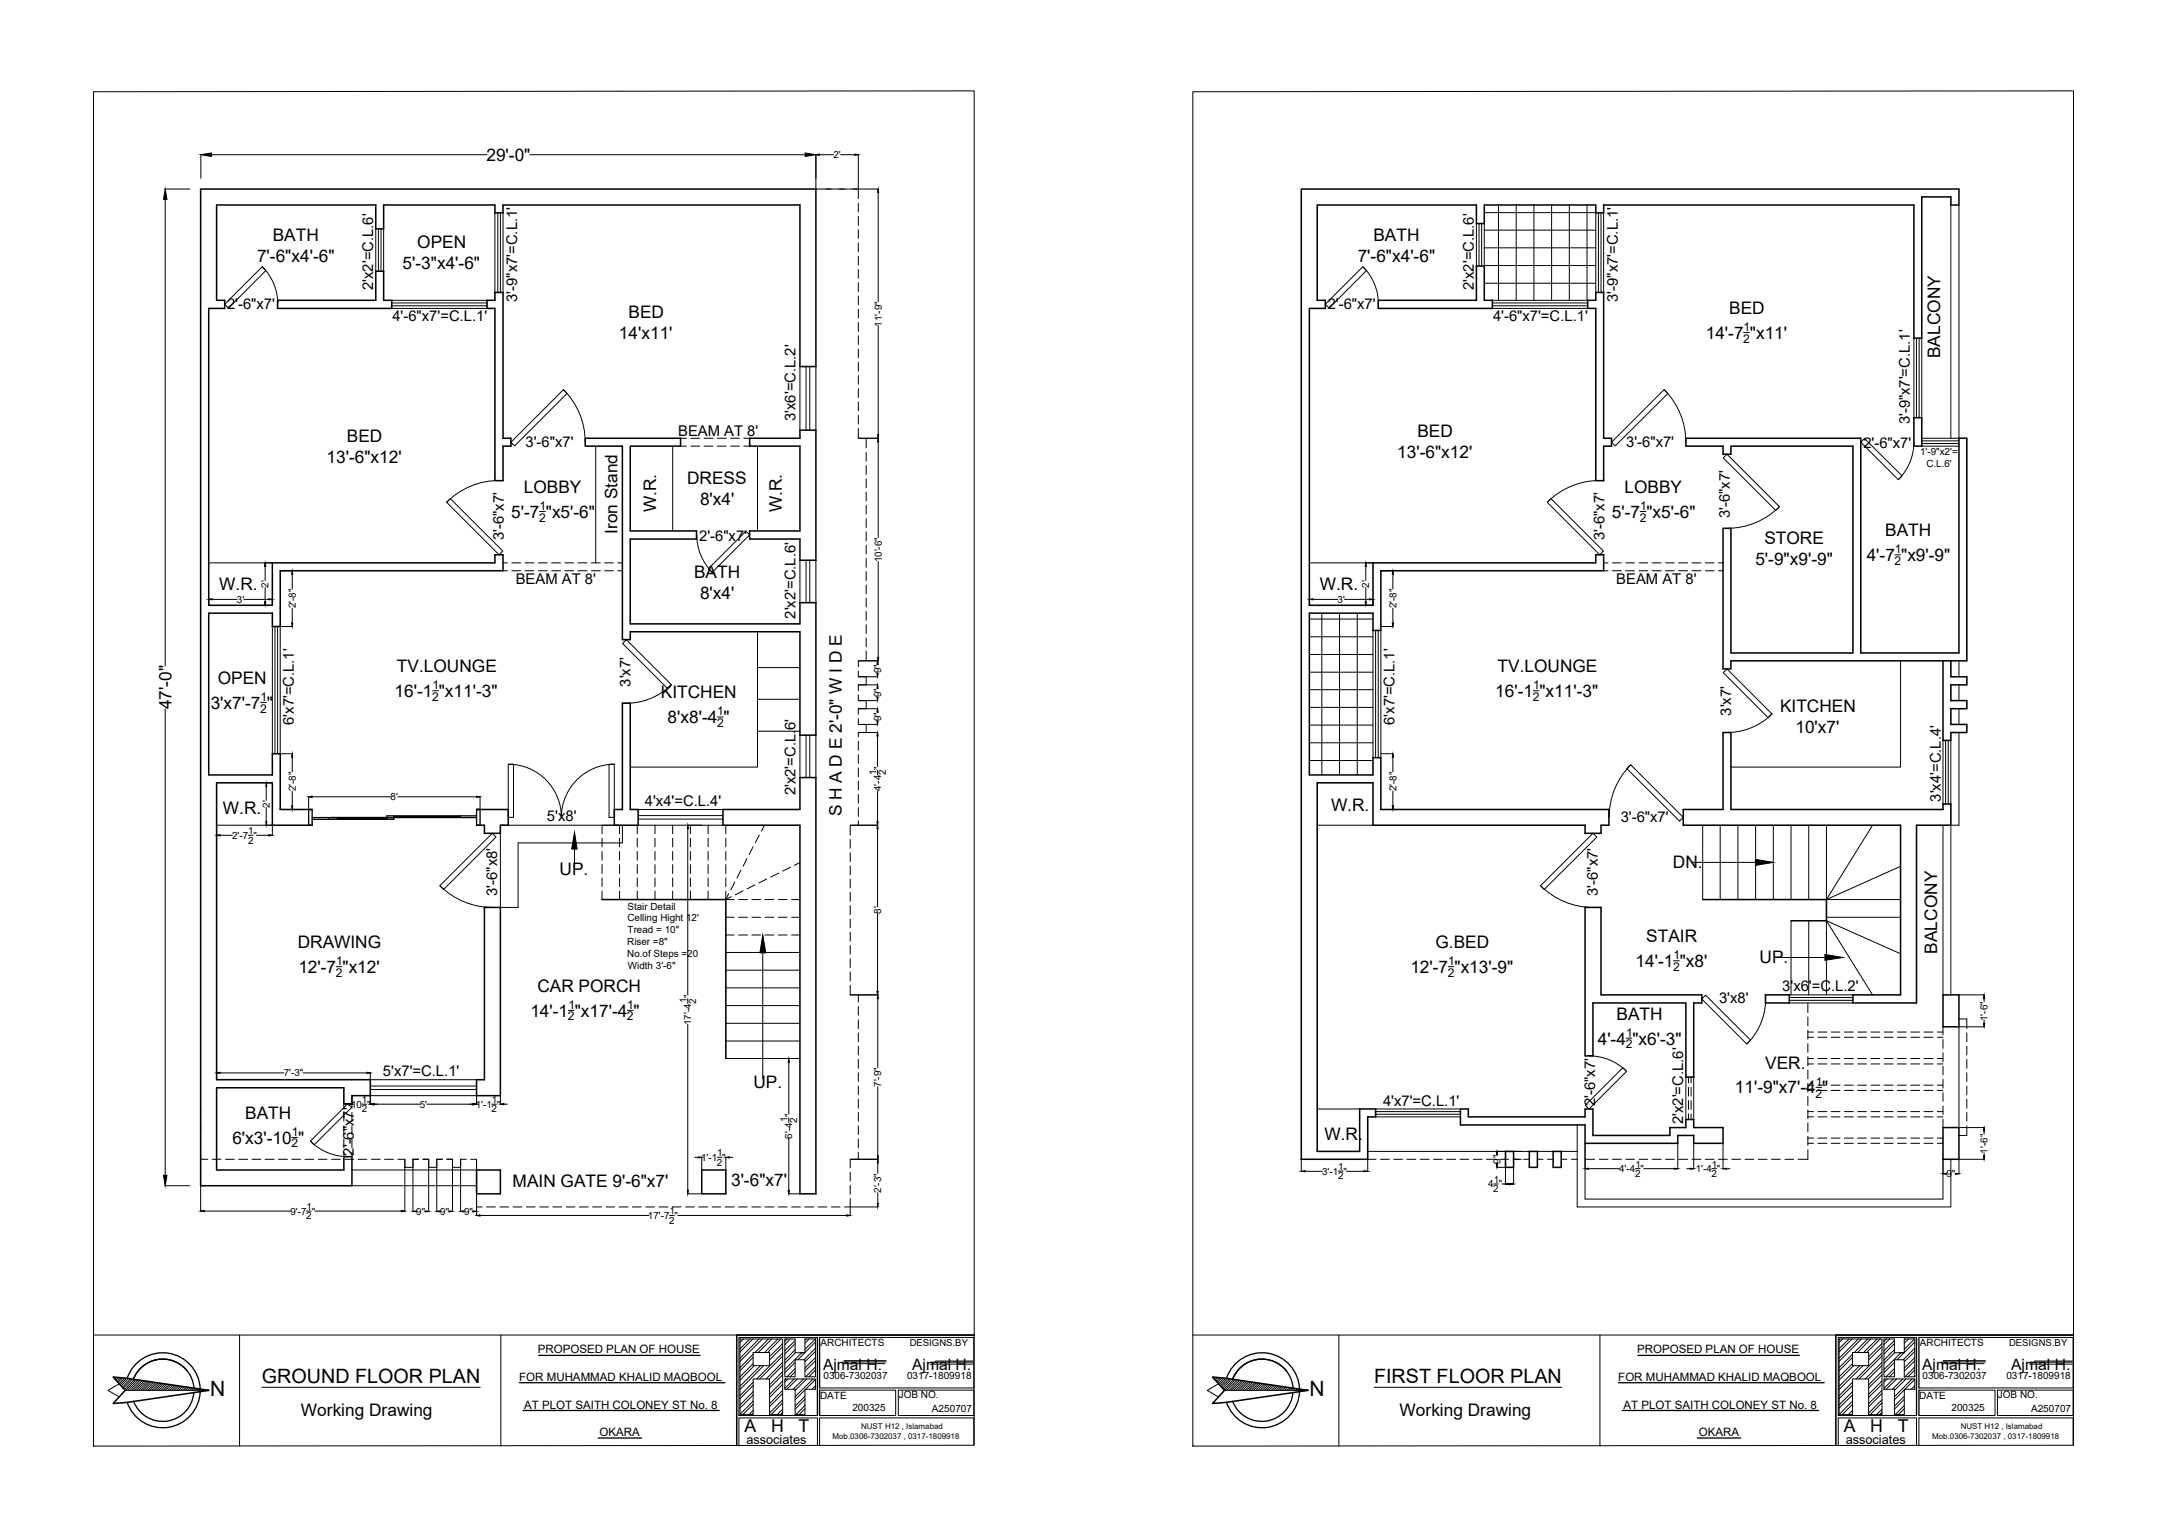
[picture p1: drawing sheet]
<svg xmlns="http://www.w3.org/2000/svg" width="420mm" height="297mm" viewBox="0 0 420 297" stroke-linecap="round" stroke-linejoin="round" font-family="sans-serif">
<!-- layer: 0 -->
<g fill="none" stroke="#000" stroke-width=".19">
<path d="M18.1 17.8l170.5-.2v262.3l-170.5 .1zM231 17.8l170.5-.2v262.3l-170.5 .1zM31.9 36.6h4.9M32 38.6v90.3M38.9 29.9v4.6M40.9 30h53.4M102.6 30h53.3M158 29.9v6.7M158 36.6h3.7M158.7 30h2.7M161.8 36.6h2.4M162.8 30h2.7"/>
<path d="M164.4 36.6h1.8v1.9M165.1 36.6h5M166.2 29.9v6.7M166.2 39.4v1.6M170 37.3v21.1M290.1 39.7v18.5M293.6 39.7v18.5M297 39.7v18.5M300.4 39.7v18.5M303.9 39.7v18.5M307.3 39.7v18.5M377.7 39.7v45.2"/>
<path d="M379.3 39.7v45.2h-7.2M50.7 51.7l.8 .7-7.3 7.3-.7-.8zM50.8 51.6a10.3 10.3 0 0 1 3 7.3M72.8 44.3v8.2M73.3 44.3v8.2M73.8 44.3v8.2M74.3 44.3v8.2M75.8 59.7h18.5M75.8 58.2h18.5M75.8 59.2h18.5M75.8 58.7h18.5M95.8 41.2v15.4"/>
<path d="M96.4 41.2v15.4M96.9 41.2v15.4M97.4 41.2v15.4M166.2 41.9v1.7M166.2 44.5v1.7M166.2 47.1v1.7M166.2 49.6v1.7M166.2 52.2v1.7M166.2 54.7v1.8M166.2 57.3v1.7M166.2 59.9v1.7M263.8 51.7l.8 .7-7.3 7.3-.7-.8z"/>
<path d="M263.9 51.6a10.3 10.3 0 0 1 3 7.3M285.9 43.3v8.2M286.4 43.3v8.2M286.9 43.3v8.2M287.4 41.2h21.6M287.4 44.6h21.6M287.4 48h21.6M287.4 51.4h21.6M287.4 54.8h21.6M287.4 43.3v8.2M289 59.7h18.4M289 58.2h18.4"/>
<path d="M289 59.2h18.4M289 58.7h18.4M309 41.2v15.4M309.5 41.2v15.4M310 41.2v15.4M310.5 41.2v15.4M109.1 75.5l.7 .7-10.2 10.1-.7-.7zM109.1 75.4a14.4 14.4 0 0 1 4.2 10.2M154.9 71v12.3M156.1 71v12.3M156.8 71v12.3M158 71v12.3"/>
<path d="M166.2 62.4v1.8M166.2 65v1.7M166.2 67.6v1.7M166.2 70.1v1.8M166.2 72.7v1.7M166.2 75.3v1.7M166.2 77.8v1.8M170 63.1v21.1M322.2 75.5l.7 .7-10.2 10.1-.7-.7zM322.2 75.4a14.4 14.4 0 0 1 4.2 10.2M370.6 65.5v15.4M371.1 65.5v15.4"/>
<path d="M371.6 65.5v15.4M372.1 65.5v15.4M87.2 96.5l10.2 10.2-.8 .7-10.1-10.1zM96.7 93a14.4 14.4 0 0 0-10.2 4.2M115.3 86.4v22.6M130.2 86.4v16.4M131.8 84.9h1.1M131.8 86.4h1.1M133.8 84.9h1.7M133.8 86.4h1.7M136.3 84.9h1.7M136.3 86.4h1.7"/>
<path d="M138.9 84.9h1.7M138.9 86.4h1.7M141.5 84.9h1.7M141.5 86.4h1.7M144 84.9h1.1M144 86.4h1.1M146.7 86.4v16.4M166.2 83v1.9h1.5v1.8M166.2 84.9h3.9M166.2 80.4v1.7M167.7 87.6v1.7M167.7 90.2v1.7"/>
<path d="M167.7 92.7v1.7M167.7 95.3v1.7M167.7 97.9v1.7M170 85.5v18.6M299.6 97.3l.7-.8 10.2 10.2-.8 .7zM309.8 93a14.4 14.4 0 0 0-10.2 4.2M333.7 88.7l.7-.7 10.1 10.1-.7 .7zM344.6 98.1a14.4 14.4 0 0 1-10.2 4.2M360.3 85.6l.7-.7 7.3 7.2-.7 .8zM370.6 85.6a10.3 10.3 0 0 1-3 7.3M372.1 86.4h7.2M372.1 85.4h7.2"/>
<path d="M372.1 85.9h7.2M40.4 109h12.3M40.4 116v1.2M41.1 116.1h4.8M47.2 116.1h4.9M51.3 117.2h1.4M51.3 109.7v2.7M51.3 113.8v2.7M52.7 116v1.2M54.3 110.5h2.3M56.6 111.2v2.9M56.6 117.8v2.8"/>
<path d="M97.4 109h.8M97.4 110.5h.8M99.1 109h1.7M99.1 110.5h1.7M101.7 109h1.7M101.7 110.5h1.7M104.3 109h1.6M104.3 110.5h1.6M106.8 109h1.7M106.8 110.5h1.7M109.4 109h1.7M109.4 110.5h1.7"/>
<path d="M111.9 109h1.8M111.9 110.5h1.8M114.5 109h1.7M114.5 110.5h1.7M117.1 109h1.7M117.1 110.5h1.7M119.6 109h.9M119.6 110.5h.9M134.9 103.6a10.3 10.3 0 0 0 3 7.2M144.4 102.9l.7 .7-7.2 7.3-.8-.8zM154.9 108.5v8.2M156.1 108.5v8.2"/>
<path d="M156.8 108.5v8.2M158 108.5v8.2M167.7 100.4v1.7M167.7 103v1.7M167.7 105.6v1.7M167.7 108.1v1.7M167.7 110.7v1.7M167.7 113.3v1.7M167.7 115.8v1.7M167.7 118.4v1.7M170 108.7v18.6M253.5 109h12.3"/>
<path d="M253.5 119.9h12.3M253.5 116v1.2M254.2 116.1h4.8M255.9 118.7v31.4M259.4 118.7v31.4M260.3 116.1h4.9M262.8 118.7v31.4M264.4 117.2h1.4M264.4 109.7v2.7M264.4 113.8v2.7M265.8 116v1.2M267.4 110.5h2.3"/>
<path d="M269.7 111.2v2.9M269.7 117.8v2.8M310.5 109h.8M310.5 110.5h.8M312.2 109h1.7M312.2 110.5h1.7M314.8 109h1.7M314.8 110.5h1.7M317.4 109h1.7M317.4 110.5h1.7M319.9 109h1.7M319.9 110.5h1.7"/>
<path d="M322.5 109h1.7M322.5 110.5h1.7M325 109h1.8M325 110.5h1.8M327.6 109h1.7M327.6 110.5h1.7M330.2 109h1.7M330.2 110.5h1.7M332.7 109h.9M332.7 110.5h.9M32 137.3v90.3M52.7 121.3v24.7"/>
<path d="M53.2 121.3v24.7M53.7 121.3v24.7M54.3 121.3v24.7M54.3 121.3h2.3M121.3 123.9l8.7 8.7-.8 .7-8.6-8.7zM130 132.6a12.3 12.3 0 0 1-9.6 3.5M146.7 122.3v26.2h-24.7M146.7 135.4h8.2M146.7 129.3h8.2M166.2 129.9v1.1h1.5v1.6h-1.5v1.1M166.2 134.6v1.1h1.5v1.5h-1.5v1.1M166.2 139.2v1.1h1.5v1.5h-1.5v.9"/>
<path d="M166.2 128h3.9M166.2 131h3.8M166.2 132.6h3.8M166.2 135.7h3.8M166.2 137.2h3.8M167.7 126.1v1.9h-1.5v1.1M167.7 121v1.7M167.7 123.5v1.8M169.9 128.7h.1M169.9 130.3v.1M169.9 133.3h.1M169.9 134.9v.1"/>
<path d="M169.9 137.9v.1M169.9 139.6h.1M253.5 123.3h12.3M253.5 126.7h12.3M253.5 130.2h12.3M253.5 133.5h12.3M253.5 137h12.3M265.8 122.1v24.6M266.3 122.1v24.6M266.9 122.1v24.6M267.4 122.1v24.6M267.4 121.3h2.3"/>
<path d="M333.7 130.2l.7-.7 8.7 8.7-.8 .8zM343.1 138.2a12.3 12.3 0 0 1-9.6 3.6M368 128v20.5h-32.9M379.3 128v3M379.3 132.6v3.1M379.3 137.2v3.1M41.9 159.8h10.8M41.9 159.8v2M51.5 151.6h1.2M51.5 152.3v2.7M51.5 156.4v2.7M52.7 159.8v2"/>
<path d="M54.3 146h2.3M54.9 156.7h-.6h3.6M56.6 146.6v2.9M56.6 153.2v2.8M58.7 156.7h1.7M92.3 159.8h.1M92.9 156.7h1.1M94.8 156.7h1.7M97.4 156.7h1M98.4 148h1v10.3h-1zM98.4 148a10.3 10.3 0 0 1 10.3 10.2 10.3 10.3 0 0 1 10.3-10.2M116.6 159.8v1.6"/>
<path d="M117.9 148h1v10.3h-1zM120.5 159.8v3.4h-20.2v12.5h-3.4v-15.9h23.1v1.6M123.4 159.8v1.6M123.6 159.8h16.4M123.6 156.7h16.4M123.6 158.6h16.4M123.6 157.9h16.4M126.8 159.8v1.6M130.2 159.8v1.6M133.7 159.8v1.6M137.1 159.8v1.6M140.5 159.8v1.6"/>
<path d="M146.7 141.6h8.2M148 159.8l-.6 1.1M154.9 142.4v8.2M156.1 142.4v8.2M156.8 142.4v8.2M158 142.4v8.2M164.7 159.8h5.3M166.2 158.9v.9h-1.6v1.9M166.2 143.5v1.8M166.2 146.1v1.7M166.2 148.7v1.7M166.2 151.2v1.8"/>
<path d="M166.2 153.8v1.7M166.2 156.4v1.7M166.2 140.3h3.8M166.2 141.8h3.8M169.9 142.5v5.9M169.9 149.2v.9M169.9 153.2v5.9M253.5 140.4h12.3M253.5 143.8h12.3M253.5 147.3h12.3M255 159.8h10.8M267.4 156.7h2.3"/>
<path d="M267.4 146h2.3M269.7 146.6v2.9M269.7 153.2v2.8M315 148.8l.8-.7 10.1 10.2-.7 .7zM315.8 148.1a14.4 14.4 0 0 0-4.2 10.1M329.7 159.8v14.4M333.1 159.8v14.4M336.5 159.8v14.4M339.9 159.8v14.4M343.4 159.8v14.4M346.8 159.8v14.4M350.2 159.8v14.4"/>
<path d="M353.6 159.8v14.4h14.4M362.6 159.8l-9 14.4 14.4-6.4M376.2 143.4v12.3M376.2 159.8v32.8M376.7 143.4v12.3M377.2 143.4v12.3M377.7 143.4v12.3M379.3 141.8v18h-1.6v32.8M42.6 161.7h2.4M48.1 161.7h.9M49.7 161.7h2.4M85.2 171.5a14.4 14.4 0 0 0 10.1 4.2"/>
<path d="M95.3 161.4l.7 .7-10.1 10.1-.7-.7zM111.2 164.4v4M116.6 162.3v1.7M116.6 164.9v1.7M116.6 167.4v1.7M116.6 170v1.7M116.6 172.5v1.7M120 162.3v1.7M120 164.9v1.7M120 167.4v1.7M120 170v1.7M120 172.5v1.7"/>
<path d="M123.4 162.3v1.7M123.4 164.9v1.7M123.4 167.4v1.7M123.4 170v1.7M123.4 172.5v1.7M126.8 162.3v1.7M126.8 164.9v1.7M126.8 167.4v1.7M126.8 170v1.7M126.8 172.5v1.7M130.2 162.3v1.7M130.2 164.9v1.7"/>
<path d="M130.2 167.4v1.7M130.2 170v1.7M130.2 172.5v1.7M133.7 162.3v1.7M133.7 164.9v1.7M133.7 167.4v1.7M133.7 170v1.7M133.7 172.5v1.7M137.1 162.3v1.7M137.1 164.9v1.7M137.1 167.4v1.7M137.1 170v1.7"/>
<path d="M137.1 172.5v1.7M140.5 162.3v1.7M140.5 164.9v1.7M140.5 167.4v1.7M140.5 170v1.7M140.5 172.5v1.7M140.5 174.2h1.6M140.5 177.6h1.6M141.1 173l-.6 1.2M141.6 173.6l-1.1 .6M142.3 170.8l-.8 1.5M143 174.2h1.7"/>
<path d="M143 177.6h1.7M143.5 168.5l-.8 1.5M143.9 172.5l-1.5 .8M144.6 166.2l-.7 1.6M145.6 174.2h1.7M145.6 177.6h1.7M145.8 163.9l-.7 1.6M146.2 171.4l-1.6 .7M147 161.7l-.8 1.5M148.1 174.2h1.7M148.1 177.6h1.7M148.4 170.2l-1.5 .8"/>
<path d="M150.7 174.2h1.7M150.7 177.6h1.7M150.8 169.1l-1.5 .7M153.1 167.9l-1.6 .8M153.3 174.2h1.6M153.3 177.6h1.6M154.9 167l-1.1 .5M164.6 162.5v1.7M164.6 165.1v1.7M164.6 167.7v1.7M164.6 170.3v1.6M164.6 172.8v1.7"/>
<path d="M164.6 175.4v1.7M164.6 178v1.6M169.9 160.5v15.1M169.9 176.9v15.1M298.3 171.5a14.4 14.4 0 0 0 10.1 4.2M308.4 161.4l.8 .7-10.2 10.1-.7-.7zM327.6 167h13.3M346.8 178.3v14.3M350.2 178.3v14.3M353.6 177.6h14.4M353.6 178.3v14.3M140.5 181h1.6"/>
<path d="M140.5 184.4h14.4M140.5 187.9h14.4M140.5 191.3h14.4M140.5 194.7h14.4M140.5 198.1h14.4M143 181h1.7M145.6 181h1.7M147.7 183.4v25.5M148.1 181h1.7M150.7 181h1.7M153.3 181h1.6M164.6 190.8v1.8h1.6v1.4"/>
<path d="M164.6 180.5v1.7M164.6 183.1v1.7M164.6 185.7v1.7M164.6 188.2v1.7M164.7 192.6h5.3M166.2 194.9v1.7M166.2 197.5v1.7M170 193.4v13.3M330.2 192.7l8.7 8.7-.7 .7-8.7-8.7zM341.8 192.6a12.3 12.3 0 0 1-3.5 9.6M344.2 185.4h10.2M346.4 194.2h12.4"/>
<path d="M346.4 193.7h12.4M346.4 192.6h12.4M346.4 193.2h12.4M350 194.2v1.9M350 196.9v1.8M350 199.5v1.7M350 199.8h1.1M352 199.8h1.7M354.6 199.8h1.7M357.1 199.8h1.7M359.7 199.8h1.7M362.3 199.8h1.7"/>
<path d="M364.8 199.8h1.8M367.4 199.8h1.7M368 184.7l-14.4-6.4 9 14.3M370 199.8h1.7M372.5 199.8h1.8M375.1 199.8h1.1M376.2 198.8v1.6M379.3 197.3h1.5v1.9M379.3 192.6h4.9M384.2 193.4v.6M384.2 197.5v.6M384.2 198.8h-4.9v19.5h4.9"/>
<path d="M38.8 214.7v1.9M38.8 217.5v1.7M41.9 207.7v1.4M42.6 207.8h12.4M58.7 207.8h12.3M66.6 213.7v.9M66.6 215.4v1.7M66.6 218v1.7M66.7 213.8h.7M67.3 213.7l.8 .7-7.3 7.3-.7-.7zM68.1 212.2v2.4M68.1 215.4v1.7"/>
<path d="M68.1 218v1.7M70.1 213.8h.9M71.7 212.2h20.6M71.7 211h20.6M71.7 207.7v1.4h20.6M71.7 210.3h20.6M71.7 212.2v1.7M72.4 213.8h8.9M82.7 213.8h8.9M92.3 212.2v1.7M95.2 213.8h.9M96.9 212.2v1.7"/>
<path d="M97.6 213.8h.6M140.5 201.6h14.4M140.5 205h14.4M152.7 205.7v10M152.7 216.4v.9M166.2 200v1.7M166.2 202.6v1.7M166.2 205.1v1.8M166.2 207.7v1.7M166.2 210.3v1.7M166.2 212.8v1.8M166.2 215.4v1.7"/>
<path d="M166.2 218v1.7M170 210.4v13.4M255 214.7h8.3M266.3 216.3h16.5M266.3 215.8h16.5M266.3 214.7h16.5M266.3 215.3h16.5M305.4 217.8v15.9h72.3v-9.2M306.9 214l7.3-7.3 .7 .8-7.2 7.2zM307.7 204.5a10.3 10.3 0 0 1 7.2 3M326.4 208.6v8.2M326.9 208.6v1.1"/>
<path d="M326.9 210.6v1.6M326.9 213.1v1.7M326.9 215.7v1.1M327.4 208.6v1.1M327.4 210.6v1.6M327.4 213.1v1.7M327.4 215.7v1.1M327.9 208.6v8.2M350 205h1.1M350 202.1v1.7M350 204.6v1.8M350 207.2v1.7"/>
<path d="M350 209.8v1.7M350 212.3v1.8M350 214.9v1.7M350 217.5v1.7M350 216.3h1.1M350 215.3h1.1M350 211.1h1.1M350 210.1h1.1M350 206h1.1M350 200.9h1.1M351.6 210.6h1.1M352 205h1.7"/>
<path d="M352 216.3h1.7M352 215.3h1.7M352 211.1h1.7M352 210.1h1.7M352 206h1.7M352 200.9h1.7M354.6 205h1.7M354.6 216.3h1.7M354.6 215.3h1.7M354.6 211.1h1.7M354.6 210.1h1.7M354.6 206h1.7"/>
<path d="M354.6 200.9h1.7M357.1 205h1.7M357.1 216.3h1.7M357.1 215.3h1.7M357.1 211.1h1.7M357.1 210.1h1.7M357.1 206h1.7M357.1 200.9h1.7M359.7 205h1.7M359.7 216.3h1.7M359.7 215.3h1.7M359.7 211.1h1.7"/>
<path d="M359.7 210.1h1.7M359.7 206h1.7M359.7 200.9h1.7M362.3 205h1.7M362.3 216.3h1.7M362.3 215.3h1.7M362.3 211.1h1.7M362.3 210.1h1.7M362.3 206h1.7M362.3 200.9h1.7M364.8 205h1.8M364.8 216.3h1.8"/>
<path d="M364.8 215.3h1.8M364.8 211.1h1.8M364.8 210.1h1.8M364.8 206h1.8M364.8 200.9h1.8M367.4 205h1.7M367.4 216.3h1.7M367.4 215.3h1.7M367.4 211.1h1.7M367.4 210.1h1.7M367.4 206h1.7M367.4 200.9h1.7"/>
<path d="M370 205h1.7M370 216.3h1.7M370 215.3h1.7M370 211.1h1.7M370 210.1h1.7M370 206h1.7M370 200.9h1.7M372.5 205h1.8M372.5 216.3h1.8M372.5 215.3h1.8M372.5 211.1h1.8M372.5 210.1h1.8"/>
<path d="M372.5 206h1.8M372.5 200.9h1.8M375.1 205h1.1M375.1 216.3h1.1M375.1 215.3h1.1M375.1 211.1h1.1M375.1 210.1h1.1M375.1 206h1.1M375.1 200.9h1.1M376.2 201.3v1.7M376.2 203.9v1.7M376.2 206.4v1.7"/>
<path d="M376.2 209v1.7M376.2 211.6v1.7M376.2 214.2v1.6M376.2 216.7v1.6M380.8 200v1.7M380.8 202.6v1.7M380.8 205.1v1.8M380.8 207.7v1.7M380.8 210.3v1.7M380.8 212.8v1.8M380.8 215.4v1.7M380.8 218v1.9h-1.5"/>
<path d="M384.2 219v.6M31.9 229.6h4.9M38.8 222.6v1.9h1.4M38.8 220v1.8M38.8 224.5v10.1M39.6 234.5h16.7M41.1 224.5h1.7M43.7 224.5h1.7M46.2 224.5h1.7M48.8 224.5h1.7M51.3 224.5h1.8M53.9 224.5h1.8"/>
<path d="M56.5 224.5h1.7M59 224.5h1.8M59.4 234.5h.9M60.1 221a10.3 10.3 0 0 0 7.3 3M61 234.5h16.7M61.6 224.5h1.7M64.2 224.5h1.7M66.6 220.5v1.8M66.6 223.1v.9M66.7 224.5h1.8M68.1 229.6h24.2M68.1 226.6h24.2"/>
<path d="M68.1 220.5v1.8M68.1 223.1v.9M69.3 224.5h1.7M71.9 224.5h1.7M74.5 224.5h1.7M77 224.5h1.4v10.1M78.4 226h1.6M80.6 234.6h.1M81.1 224.5h-1.1v10.1M81.9 224.5h1.1v10.1M82.3 234.6h.1M83 226h1.6"/>
<path d="M85.2 234.6h.1M85.7 224.5h-1.1v10.1M86.5 224.5h1.1v10.1M86.9 234.6h.1M87.6 226h1.6M89.9 234.6h.1M90.3 224.5h-1.1v10.1M91.1 224.5h1.2v1.6M91.6 234.6h.1M92.3 232.1v1.6h1.1M92.3 224.5v10.9M92.9 235.4h32.7"/>
<path d="M94.2 233.7h1.7M96.8 233.7h1.7M99.3 233.7h1.8M101.9 233.7h1.7M104.5 233.7h1.7M107 233.7h1.8M109.6 233.7h1.7M112.2 233.7h1.7M114.8 233.7h1.7M117.3 233.7h1.7M119.9 233.7h1.7M122.5 233.7h1.6"/>
<path d="M125 233.7h1.7M127.6 233.7h1.7M129.7 235.4h.8M130.2 233.7h1.7M131.3 235.4h32.6M132.7 233.7h1.7M133.1 231.2h2.8M134.5 224.1h.7M135.3 233.7h1.7M135.9 224.1v2.4M137.9 233.7h1.7M138.9 224.1h.9"/>
<path d="M140.4 233.7h1.7M140.5 224.1v2.4M141.2 224.1h.7M143 233.7h1.7M145.6 233.7h1.7M148.1 233.7h1.7M150.7 233.7h1.7M152.7 231.2h2.2M152.7 220.4v10.1M153.3 233.7h1.7M155.8 233.7h1.8M158.4 233.7h1.7"/>
<path d="M161 233.7h1.7M164.6 232.1v1.6h-1.1M164.6 227v1.7M164.6 229.5v1.8M164.6 233.8v1.6M164.7 224.5h5.3M164.7 233.7h5.3M166.2 223.1v1.4h-1.6v1.6M166.2 220.5v1.8M170 225.2v2M170 231v2M252 224.5v2.4"/>
<path d="M252.7 226.8h3.4M259.1 226.8h.9M260.7 226.8h3.4M264.8 224.5h1.6M264.8 223h31.3M264.8 224.5v2.4M267.3 224.5h1.7M269.9 224.5h1.7M272.4 224.5h1.7M275 224.5h1.7M277.6 224.5h1.7M280.1 224.5h1.7"/>
<path d="M282.7 224.5h1.7M285.3 224.5h1.7M287.8 224.5h1.7M289.2 229.3h.9M289.8 226h1.7v3.3M289.8 225.3h.1M289.8 223.6v.1M290.4 224.5h1.7M290.8 229.3h.7M292.2 229.3h.1M293 224.5h1.6M293.1 226v3.3"/>
<path d="M295 224.5h1.1M297.7 224.5h1.1M297.7 223h3M299.6 224.5h1.1M302.3 224.5h1.1M302.3 223h3.1M304.2 224.5h1.2M306.9 224.5h1.9M306.9 221.4v10.8h69.3v-7.7M307.6 226.3h5.9M309.7 224.5h1.6M312.2 224.5h1.7"/>
<path d="M314.8 224.5h1.7M316.6 226.3h1M317.4 224.5h1.7M318.2 226.3h6M319.9 224.5h1.7M322.5 224.5h1.7M324.9 221.4v5M325 224.5h1.8M326.6 226.3h.7M327.6 224.5h1.7M327.9 221.4v5M330.2 224.5h1.7"/>
<path d="M331.5 226.3h.8M332.7 224.5h1.8M333.6 221.4v5M334.3 226.3h.7M335.3 224.5h1.7M337.9 224.5h1.7M340.4 224.5h1.8M343 224.5h1.7M345.6 224.5h1.7M350 220v1.8M350 222.6v1.9h-1.9M350 221.4h1.1"/>
<path d="M350 220.4h1.1M352 221.4h1.7M352 220.4h1.7M354.6 221.4h1.7M354.6 220.4h1.7M357.1 221.4h1.7M357.1 220.4h1.7M359.7 221.4h1.7M359.7 220.4h1.7M362.3 221.4h1.7M362.3 220.4h1.7M364.8 221.4h1.8"/>
<path d="M364.8 220.4h1.8M367.4 221.4h1.7M367.4 220.4h1.7M370 221.4h1.7M370 220.4h1.7M372.5 221.4h1.8M372.5 220.4h1.8M375.1 221.4h1.1M375.1 220.4h1.1M376.9 227.3h.1M378.6 227.3h.1M379.3 224.5h4.9"/>
<path d="M379.3 224.5v2.9M384.2 223.2v.6M18.1 258.5h170.5M46.4 258.5v21.5M97 258.5v21.5M143.3 259.3h8.2v14.6h-2.5v-6.9h-3.2v6.9h-2.5zM143.4 259.3l-.1 .1M144 259.3l-.7 .7M145.2 259.3l-1.9 1.9M145.8 259.3l-2.5 2.5M147 259.3l-3.7 3.7M147.6 259.3l-4.3 4.3"/>
<path d="M148.8 259.3l-2.6 2.6M149.4 259.3l-2.6 2.6M150.6 259.3l-2.6 2.6M151.2 259.3l-2.6 2.6M152.4 259.3l-.4 .4M153 259.3l-1 1.1M154 259.6l-2 2M156.1 259.3l-.2 .1M156.7 259.3l-.8 .8M157.9 259.3v7.3h-2v-3.3h-1.9v3.3h-2v-7.3h2v2.6h1.9l2-2M157.9 259.3h-2v2.6h-1M157.9 259.3l-2 2"/>
<path d="M158.3 259h-15.2v15.1h15.2M158.7 259h29.8v9.8h-29.8M231 258.5h170.4M259.2 258.5v21.5M309.8 258.5v21.5M356.1 259.3h8.3v14.6h-2.6v-6.9h-3.1v6.9h-2.6zM356.2 259.3l-.1 .1M356.8 259.3l-.7 .7M358 259.3l-1.9 1.9M358.6 259.3l-2.5 2.5M359.8 259.3l-3.7 3.7M360.4 259.3l-4.3 4.3"/>
<path d="M361.6 259.3l-2.6 2.6M362.2 259.3l-2.6 2.6M363.5 259.3l-2.7 2.6M364.1 259.3l-2.7 2.6M365.3 259.3l-.5 .4M365.9 259.3l-1.1 1.1M366.8 259.6l-2 2M368.9 259.3l-.2 .1M369.5 259.3l-.8 .8M370.7 259.3l-2 2M370.7 259.9l-2 2h-1.9v-2.6h-2v7.3h2v-3.3h1.9v3.3h2v-7.3h-2v2.6h-1M371.1 259h-15.2v15.1"/>
<path d="M371.5 259h29.9v9.8h-29.9M22.2 266.7l-.2 .1M22.5 266.7l-.2 .3M23 266.8l-.6 .4M23.1 268l-2.2 1.2 2.2 1.3M23.4 266.8l-.7 .7M23.7 266.8l-.9 .9M24.1 266.9l-1 1M24.2 269.2h16.3M24.5 266.9l-1.2 1.2M24.9 266.9l-1.5 1.5M25.3 267l-1.6 1.6"/>
<path d="M25.6 267.1l-1.7 1.7M26 267.2l-1.9 1.9M26.4 267.2l-2.1 2M26.7 267.2l-2 2M27.1 267.3l-1.9 1.9M27.5 267.4l-1.9 1.8M27.9 267.4l-1.9 1.8M28.3 267.4l-1.9 1.8M28.6 267.5l-1.7 1.7M29 267.5l-1.7 1.7M29.4 267.6l-1.7 1.6M29.7 267.7l-1.5 1.5"/>
<path d="M30.1 267.7l-1.5 1.5M30.5 267.8l-1.5 1.4M30.9 267.8l-1.5 1.4M31.3 267.9l-1.4 1.3M31.6 267.9l-1.3 1.3M31.9 268l-1.2 1.2M32.3 268l-1.1 1.2M32.7 268.1l-1.1 1.1M33.1 268.1l-1.1 1.1M33.5 268.2l-1 1M33.9 268.3l-1 .9M34.2 268.3l-.9 .9"/>
<path d="M34.6 268.4l-.9 .8M35 268.5l-.8 .7M35.3 268.5l-.7 .7M35.7 268.5l-.7 .7M36.1 268.6l-.6 .6M36.5 268.6l-.7 .6M36.8 268.7l-.5 .5M37.2 268.8l-.5 .4M37.6 268.8l-.4 .4M38 268.8l-.4 .4M38.3 268.9l-.3 .3M38.7 269l-.2 .2"/>
<path d="M39.1 269l-.3 .2M39.4 269.1l-.1 .1M39.8 269.1l-.1 .1M40.2 269.2h-.1M50.7 268.6h42.3M143.1 279.9v-5.3h15.2v5.3M143.1 279.9h.1M145.8 261.9h3.2v2.5h-3.2zM145.8 262.2l-2.5 2.6M145.8 264.1l-2.5 2.5M145.8 267.7l-2.5 2.5M145.8 269.5l-2.5 2.6"/>
<path d="M145.8 271.3l-2.5 2.6M145.8 273.1l-.7 .8M145.8 262.8l-2.5 2.6M145.8 268.3l-2.5 2.5M145.8 270.1l-2.5 2.6M145.8 271.9l-2 2M145.8 273.7l-.1 .2M146 264.4l-2.7 2.8M147.3 264.4l-4 4M147.9 264.4l-4.6 4.7M151.5 260.2l-2.5 2.5M151.5 262l-5 5"/>
<path d="M151.5 263.8l-3.2 3.2M151.5 265.6l-2.5 2.6M151.5 267.4l-2.5 2.6M151.5 269.2l-2.5 2.6M151.5 271l-2.5 2.6M151.5 272.9l-1 1M151.5 260.8l-2.5 2.5M151.5 262.6l-4.4 4.4M151.5 264.4l-2.6 2.6M151.5 266.2l-2.5 2.6M151.5 268l-2.5 2.6M151.5 269.8l-2.5 2.6"/>
<path d="M151.5 271.6l-2.2 2.3M151.5 273.5l-.4 .4M152 267h.1M152 267h5.9v2h-2v4.9h-1.9v-4.9h-2zM152.6 267l-.6 .6M153.8 267l-1.8 1.8M154 261.4l-2 2M154 265l-1.6 1.6M154 260.2l-2 2M154 263.8l-2 2M154 265.6l-1 1M154 261.9l-2 2.1"/>
<path d="M154.4 267l-2.1 2M155.2 261.9l-3.2 3.3M155.6 267l-2 2M155.8 261.9l-1.3 1.4M155.9 270.4l-1.9 1.9M155.9 272.1l-1.8 1.8M155.9 269.1l-1.9 1.9M155.9 271l-1.9 1.9M155.9 272.8l-1.2 1.1M156.2 267l-2.2 2.2M157.4 267l-3.4 3.5M157.9 261.1l-2.2 2.2"/>
<path d="M157.9 262.9l-2 2M157.9 264.7l-1.9 1.9M157.9 266.5l-.1 .1M157.9 268.3l-.7 .7M157.9 261.7l-2 2M157.9 263.5l-2 2M157.9 265.3l-1.3 1.3M157.9 267.1l-1.9 1.9M157.9 268.9l-.1 .1M158.7 269.2h14.7v4.9h-14.7M163.1 264.1h8.3M163.3 263.7h8.3"/>
<path d="M163.4 263.5h8.2M173.9 269.2h14.6v4.9h-14.6zM180.1 264.1h8.3M180.4 263.8h8M181.1 263.6h7.3M188.5 279.9v-5.3h-29.8v5.3M235 266.7l-.1 .1M235.4 266.7l-.3 .3M235.8 266.8l-.5 .4M235.9 268l-2.1 1.2 2.1 1.3M236.2 266.8l-.7 .7M236.5 266.8l-.8 .9"/>
<path d="M237 266.9l-1.1 1M237.1 269.2h16.2M237.3 266.9l-1.2 1.2M237.7 266.9l-1.4 1.5M238.1 267l-1.6 1.6M238.4 267.1l-1.7 1.7M238.8 267.2l-1.9 1.9M239.2 267.2l-2.1 2M239.6 267.2l-2 2M240 267.3l-2 1.9M240.4 267.4l-2 1.8M240.7 267.4l-1.9 1.8"/>
<path d="M241.1 267.4l-1.8 1.8M241.5 267.5l-1.8 1.7M241.8 267.5l-1.7 1.7M242.2 267.6l-1.6 1.6M242.6 267.7l-1.6 1.5M243 267.7l-1.6 1.5M243.3 267.8l-1.5 1.4M243.7 267.8l-1.4 1.4M244.1 267.9l-1.4 1.3M244.4 267.9l-1.3 1.3M244.8 268l-1.2 1.2M245.2 268l-1.2 1.2"/>
<path d="M245.6 268.1l-1.2 1.1M245.9 268.1l-1.1 1.1M246.3 268.2l-1 1M246.7 268.3l-1 .9M247 268.3l-.8 .9M247.4 268.4l-.8 .8M247.8 268.5l-.8 .7M248.2 268.5l-.8 .7M248.5 268.5l-.7 .7M248.9 268.6l-.6 .6M249.3 268.6l-.6 .6M249.7 268.7l-.5 .5"/>
<path d="M250 268.8l-.5 .4M250.4 268.8l-.4 .4M250.8 268.8l-.4 .4M251.1 268.9l-.2 .3M251.5 269l-.2 .2M251.9 269l-.2 .2M252.3 269.1l-.2 .1M252.7 269.1l-.2 .1M253.1 269.2h-.1M266.1 268.6h36.3M355.9 279.9v-5.3h15.2v5.3M355.9 274.1h15.2"/>
<path d="M358.7 261.9h3.1v2.5h-3.1zM358.7 262.2l-2.6 2.6M358.7 264.1l-2.6 2.5M358.7 267.7l-2.6 2.5M358.7 269.5l-2.6 2.6M358.7 271.3l-2.6 2.6M358.7 273.1l-.8 .8M358.7 262.8l-2.6 2.6M358.7 268.3l-2.6 2.5M358.7 270.1l-2.6 2.6M358.7 271.9l-2 2M358.7 273.7l-.2 .2"/>
<path d="M358.9 264.4l-2.8 2.8M360.1 264.4l-4 4M360.7 264.4l-4.6 4.7M364.4 260.2l-2.6 2.5M364.4 262l-5 5M364.4 263.8l-3.3 3.2M364.4 265.6l-2.6 2.6M364.4 267.4l-2.6 2.6M364.4 269.2l-2.6 2.6M364.4 271l-2.6 2.6M364.4 272.9l-1.1 1M364.4 260.8l-2.6 2.5"/>
<path d="M364.4 262.6l-4.5 4.4M364.4 264.4l-2.6 2.6M364.4 266.2l-2.6 2.6M364.4 268l-2.6 2.6M364.4 269.8l-2.6 2.6M364.4 271.6l-2.3 2.3M364.4 273.5l-.5 .4M364.8 267h.1M364.8 267h5.9v2h-2v4.9h-1.9v-4.9h-2zM365.4 267l-.6 .6M366.6 267l-1.8 1.8M366.8 261.4l-2 2"/>
<path d="M366.8 265l-1.6 1.6M366.8 260.2l-2 2M366.8 263.8l-2 2M366.8 265.6l-1 1M366.8 261.9l-2 2.1M367.2 267l-2 2M368.1 261.9l-3.3 3.3M368.4 267l-2 2M368.7 261.9l-1.4 1.4M368.7 270.4l-1.9 1.9M368.7 272.1l-1.7 1.8M368.7 269.1l-1.9 1.9"/>
<path d="M368.7 271l-1.9 1.9M368.7 272.8l-1.1 1.1M369 267l-2.2 2.2M370.2 267l-3.4 3.5M370.7 261.1l-2.2 2.2M370.7 262.9l-2 2M370.7 264.7l-1.9 1.9M370.7 266.5v.1M370.7 268.3l-.7 .7M370.7 261.7l-2 2M370.7 263.5l-2 2M370.7 265.3l-1.3 1.3"/>
<path d="M370.7 267.1l-1.9 1.9M370.7 268.9v.1M371.5 269.2h14.8v4.9h-14.8M375.9 264.1h8.3M376.1 263.7h8.3M376.2 263.5h8.2M386.7 269.2h14.7v4.9h-14.7zM393 264.1h8.2M393.2 263.8h8M393.9 263.6h7.3M401.4 279.9v-5.3h-29.9v5.3"/>
</g>
<g fill="#000" stroke="#000" stroke-width=".19">
<path d="M32 36.6l.3 2h-.6zM38.9 30l2-.4v.7zM155.9 29.6l2.1 .4-2.1 .3zM158 30l.7-.2v.3zM165.5 29.8l.7 .2-.7 .1zM170 36.6l.1 .7h-.2zM169.9 84.2h.2l-.1 .7zM170 84.9l.1 .6h-.2zM40.4 116.1l.7-.2v.2zM51.2 116.5h.3l-.2 .7zM51.3 109l.2 .7h-.3zM52.1 115.9l.6 .2h-.6z"/>
<path d="M56.6 110.5l.1 .7h-.2zM253.5 116.1l.7-.2v.2zM264.3 116.5h.3l-.2 .7zM264.4 109l.2 .7h-.3zM265.2 115.9l.6 .2h-.6zM269.7 110.5l.1 .7h-.2zM56.5 120.6h.2l-.1 .7zM169.8 130.4h.2l-.1 .6zM169.9 128l.1 .7h-.2zM169.9 132.6l.1 .7h-.2zM169.8 135h.2l-.1 .7zM169.9 137.2l.1 .7h-.2z"/>
<path d="M169.8 139.6h.2l-.1 .7zM169.9 127.3h.2l-.1 .7zM269.6 120.6h.2l-.1 .7zM51.5 159.1h.2l-.2 .7zM51.5 151.6l.2 .7h-.2zM56.6 146l.1 .6h-.2zM56.5 156h.2l-.1 .7zM169.9 141.8l.1 .7h-.2zM169.8 159.1h.2l-.1 .7zM269.7 146l.1 .6h-.2zM269.6 156h.2l-.1 .7zM41.9 161.7l.7-.1v.3z"/>
<path d="M52.1 161.6l.6 .1-.6 .2zM111.2 161.2l.5 3.2h-1zM169.9 159.8l.1 .7h-.2zM339.9 166.4l3.5 .6-3.5 .6zM147.7 181l.6 3.5h-1.2zM169.8 192h.2l-.1 .6zM170 192.6l.1 .8h-.2zM353.3 184.8l3.5 .6-3.5 .6zM384.2 192.6l.1 .8h-.3zM384 198.1h.3l-.1 .7zM41.9 207.8l.7-.2v.2zM67.4 213.7l.7 .1-.7 .1z"/>
<path d="M71 207.6l.7 .2h-.7zM71.7 213.8l.7-.1v.2zM91.6 213.7l.7 .1-.7 .1zM96.9 213.8l.7-.1v.2zM152.7 205l.2 .7h-.3zM384.2 218.3l.1 .7h-.3zM31.7 227.6h.6l-.3 2zM38.8 234.5l.8-.1v.2zM77.7 234.4l.7 .1-.7 .1zM80 234.6l.6-.1v.2zM82.3 234.5l.7 .1-.7 .1zM84.6 234.6l.6-.1v.2z"/>
<path d="M86.9 234.5l.7 .1-.7 .1zM89.2 234.6l.7-.1v.2zM91.6 234.5l.7 .1-.7 .1zM92.3 235.4l.6-.2v.3zM135.2 224l.7 .1-.7 .1zM140.5 224.1l.7-.1v.2zM152.6 230.5h.3l-.2 .7zM163.9 235.2l.7 .2-.7 .1zM169.9 223.8h.2l-.1 .7zM170 224.5l.1 .7h-.2zM169.9 233h.2l-.1 .7zM252 226.8l.7-.1v.2z"/>
<path d="M264.1 226.7l.7 .1-.7 .1zM289.7 225.3h.3l-.2 .7zM289.8 223l.2 .6h-.3zM291.5 229.3l.7-.2v.3zM292.3 229.1l.8 .2-.8 .1zM306.9 226.3l.7-.1v.2zM324.2 226.2l.7 .1-.7 .1zM327.3 226.2l.6 .1-.6 .1zM333.6 226.3l.7-.1v.2zM376.2 227.3l.7-.1v.2zM378.6 227.2l.7 .1-.7 .1zM384 223.8h.3l-.1 .7z"/>
</g>
<g fill="none" stroke="#000" stroke-width=".3">
<path d="M252 36.6h127.3v3.1h-1.6v-1.6h-5.6v27.4h-1.5v-25.8h-60.1v1.5h-1.5v-1.5h-21.6v3.6h-1.5v-3.6h-30.9v18.5h1.6v1.5h-3.1v57.5h12.3v-8.2h43.2v-1.6h1.5v3.1h-43.1v11.6h-1.6v-3.4h-12.3v31.4h12.3v-3.4h1.6v10h44.1v3.1h-1.5v1.6h-3.1v-1.6h-41.1v-8.2h-10.8v71.4h8.3v-8.3h3v1.6h-1.5v8.2h-12.8zM53.7 58.2h19.1v-5.7h1.5v5.7h1.5v1.5h-22.1zM94.3 58.2h1.5v-1.6h1.6v28.3h1.5v1.5h-1.5v6.7h-1.6v-33.4h-1.5zM266.9 58.2h19v-6.7h1.5v6.7h1.6v1.5h-22.1zM307.4 58.2h1.6v-1.6h1.5v28.3h1.5v1.5h-1.5v6.7h-1.5v-33.4h-1.6zM113.3 84.9h18.5v1.5h-9.8v16.4h12.9v1.6h-12.9v16.4h32.9v-4.1h3.1v25.7h-3.1v-20.1h-32.9v1.6h-1.5v-37.5h-7.2zM145.1 84.9h9.8v-1.6h3.1v25.2h-3.1v-4.1h-9.8v-1.6h9.8v-16.4h-9.8zM326.4 84.9h33.9v41.5h19v-41.5h1.5v43.1h-45.7v1.5h-1.5v-27.2h1.5v24.1h23.7v-40h-23.7v1.6h-1.5v-1.6h-7.2zM370.6 80.9h1.5v5.5h-1.5zM120.5 136.2h1.5v20.5h1.6v3.1h-4.7v-3.1h1.6zM376.2 128v15.4h1.5v-1.6h3.1v-1.5h-3.1v-3.1h3.1v-1.5h-3.1v-3.1h3.1v-1.6h-3.1v-3M60.4 156.7h-6.1v-10.7h-1.6v4.1h-12.3v-31.4h12.3v2.6h1.6v-10.8h43.1v-3.1h-1.6v1.6h-43.1v8.2h-12.3v-57.5h3.1v-1.5h-1.6v-18.5h30.9v4.6h1.5v-4.6h21.5v1.5h1.6v-1.5h57.5v31.3h3.1v-34.4h-119.2v193h29.3v-5.6h-1.5v2.6h-24.7v-16h24.7v3.1h1.5v-1.5h3.6v-3.1h-29.8v-57.5h10.8v8.2h7.7"/>
<path d="M92.3 156.7h6.1v3.1h-1.5v1.6h-3.1v-1.6h-1.5M140 156.7h14.9v-6.1h3.1v80.6h-3.1v-71.4h-14.9zM333.6 141.8h1.5v14.9h41.1v-1h1.5v4.1h-6.6v34.4h-12.3v-1.6h9.2v-32.8h-42.1v-3.1h7.7zM93.8 175.7h3.1v36.5h-4.6v-3.1h1.5zM116.6 174.2h23.9v30.8M306.9 175.7h3.1v16.9h19.5v1.6h-1.6v14.4h-1.5v-14.4h-18v10.3h-1.5zM329.7 174.2h23.9v4.1h-6.8M341.8 192.6h4.6v1.6h-4.6zM376.2 192.6h3.1v6.2h-3.1zM282.8 214.7h1.5v1.6h22.6v-1.6h1.5v5.2h14.9v-1.6h3.1v-1.5h1.5v1.5h5.7v3.1h-5.7v-1.5h-3v1.5h-18v-3.6h-24.1zM376.2 218.3h3.1v6.2h-3.1zM92.3 226.6h4.6v4.6h-4.6z"/>
<path d="M135.9 226.6h4.6v4.6h-4.6zM291.5 223h1.6v3h-1.6zM296.1 223h1.6v3h-1.6zM300.7 223h1.6v3h-1.6zM188.6 258.5h-46v21.4M401.5 258.5h-46v21.4M21.9 266.6l2.7 .3 15.9 2.3-15.9 2.4-2.7 .2 2.3-2.6zM234.8 266.6l2.6 .3 15.9 2.3-15.9 2.4-2.6 .2 2.3-2.6z"/>
</g>
<!-- layer: dim -->
<g fill="none" stroke="#000" stroke-width=".19">
<path d="M337.6 64.4h1.1M104.5 99h1.1M317.6 99h1.1M366.9 107.4h1.1M50.4 136h1.2M83.8 133.8h1.1M138.9 138.8h1.1M296.9 133.8h1.1M59.8 154.2v2.5M60.4 154.3h15.3M77 154.3h15.3M92.9 154.2v2.5"/>
<path d="M133.2 160.5v32.2M65.1 187.2h1.1M110.1 195.7h1.1M121.5 195.7h1.1M133.2 193.4v.9M133.2 198.3v32.2M280.4 187.2h1.1M324 186h1.1M314.9 201h1.1M56.5 220.2h1.1"/>
</g>
<path d="M59.8 154.3l.6-.1v.2zM92.3 154.2l.6 .1-.6 .1zM133.2 159.8l.1 .7h-.2zM133.1 230.5h.2l-.1 .7z" fill="#000" stroke="#000" stroke-width=".19"/>
<!-- layer: 0 -->
<g fill="none" stroke="#000" stroke-width=".25">
<path d="M59.8 156.7h.6v3.1h-.6zM60.4 158.3h14.5M63.7 158.3v.4h-3.2M65.3 158.5h9.6v.2h-11.2M65.3 158.5v.2M74.9 158.3h1.4v.4h-1.4M74.9 158.3v.2M76.3 158h-1.4v.3h-9.6v.2M76.3 158.1h12.8v.2h-12.8zM89.1 158h-12.8v.1M89.1 158.3h3.2M89.1 158h3.2"/>
<path d="M89.1 158v.1M92.3 156.7h.6v3.1h-.6zM158.3 259v15.1M158.7 259v9.8M371.1 259v15.1M371.5 259v9.8M24.6 266.9a7.3 7.3 0 0 1 8-4.9 7.3 7.3 0 0 1 6.2 6.9M25.8 267.1a6.1 6.1 0 0 1 6.6-3.9 6.1 6.1 0 0 1 5.2 5.6M36.3 265.5a6.1 6.1 0 0 0-10.5 1.6M37.5 269.6a6 6 0 0 1-5.1 5.6 6 6 0 0 1-6.5-3.9M38.8 269.5a7.3 7.3 0 0 1-6.2 6.9 7.3 7.3 0 0 1-8-4.9M100.6 267.7h39.8"/>
<path d="M101.3 273.1h38M104.3 262.5h31.2M115.8 278.5h8.4M158.7 269.2v4.9M237.5 266.9a7.3 7.3 0 0 1 7.9-4.9 7.3 7.3 0 0 1 6.2 6.9M238.6 267.1a6.1 6.1 0 0 1 6.6-3.9 6.1 6.1 0 0 1 5.2 5.6M249.1 265.5a6.1 6.1 0 0 0-10.4 1.6M250.3 269.6a6 6 0 0 1-5.1 5.6 6 6 0 0 1-6.5-3.9M251.6 269.5a7.3 7.3 0 0 1-6.2 6.9 7.3 7.3 0 0 1-7.9-4.9M313.4 267.7h39.8M314.1 273.1h38M317.1 262.5h31.3"/>
<path d="M328.6 278.5h8.4M371.5 269.2v4.9"/>
</g>
<!-- layer: cut2 -->
<path d="M64 158.3h1.3M92.3 156.7h.6" fill="none" stroke="#000" stroke-width=".25"/>
<g font-size="4.1">
<text x="40.7" y="270.4">N</text>
<text x="253.6" y="270.4">N</text>
</g>
<g font-size="3.8">
<text x="50.7" y="267.8">GROUND FLOOR PLAN</text>
<text x="266.1" y="267.8">FIRST FLOOR PLAN</text>
</g>
<g font-size="3.4">
<text x="144.1" y="277.3">A</text>
<text x="149.3" y="277.3">H</text>
<text x="154.6" y="277.3">T</text>
<text x="357" y="277.3">A</text>
<text x="362.1" y="277.3">H</text>
<text x="367.5" y="277.3">T</text>
</g>
<g font-size="3.3">
<text x="94.2" y="31.1">29'-0&quot;</text>
<text x="52.8" y="46.7">BATH</text>
<text x="265.9" y="46.7">BATH</text>
<text x="49.8" y="50.7">7'-6&quot;x4'-6&quot;</text>
<text x="78" y="52">5'-3&quot;x4'-6&quot;</text>
<text x="80.8" y="48">OPEN</text>
<text x="262.9" y="50.7">7'-6&quot;x4'-6&quot;</text>
<text x="119.8" y="65.6">14'x11'</text>
<text x="121.7" y="61.6">BED</text>
<text x="330.3" y="65.6">14'-7 &quot;x11'</text>
<text x="334.8" y="60.8">BED</text>
<text x="375.7" y="69.3" transform="rotate(-90 375.7 69.3)">BALCONY</text>
<text x="63.2" y="89.6">13'-6&quot;x12'</text>
<text x="67.2" y="85.5">BED</text>
<text x="270.5" y="88.7">13'-6&quot;x12'</text>
<text x="274.4" y="84.7">BED</text>
<text x="101.4" y="95.4">LOBBY</text>
<text x="133" y="93.7">DRESS</text>
<text x="314.5" y="95.4">LOBBY</text>
<text x="99" y="100.2">5'-7 &quot;x5'-6&quot;</text>
<text x="127" y="99.2" transform="rotate(-90 127 99.2)">W.R.</text>
<text x="135.5" y="97.7">8'x4'</text>
<text x="151.4" y="99.2" transform="rotate(-90 151.4 99.2)">W.R.</text>
<text x="312.1" y="100.2">5'-7 &quot;x5'-6&quot;</text>
<text x="119.6" y="103.4" transform="rotate(-90 119.6 103.4)">Iron Stand</text>
<text x="341.6" y="105.4">STORE</text>
<text x="365" y="103.9">BATH</text>
<text x="134.4" y="112">BATH</text>
<text x="339.9" y="109.4">5'-9&quot;x9'-9&quot;</text>
<text x="361.4" y="108.6">4'-7 &quot;x9'-9&quot;</text>
<text x="42.4" y="114.2">W.R.</text>
<text x="135.5" y="115.9">8'x4'</text>
<text x="255.6" y="114.2">W.R.</text>
<text x="76.9" y="130.2">TV.LOUNGE</text>
<text x="290" y="130.2">TV.LOUNGE</text>
<text x="33.2" y="137.3" transform="rotate(-90 33.2 137.3)">47'-0&quot;</text>
<text x="40.8" y="137.2">3'x7'-7 &quot;</text>
<text x="42.1" y="132.4">OPEN</text>
<text x="76.4" y="134.9">16'-1 &quot;x11'-3&quot;</text>
<text x="128" y="135.2">KITCHEN</text>
<text x="289.5" y="134.9">16'-1 &quot;x11'-3&quot;</text>
<text x="344.7" y="137.9">KITCHEN</text>
<text x="129.3" y="140">8'x8'-4 &quot;</text>
<text x="347.6" y="141.9">10'x7'</text>
<text x="43.2" y="157.6">W.R.</text>
<text x="163" y="158.1" transform="rotate(-90 163 158.1)">S H A D E 2'-0&quot; W I D E</text>
<text x="257.7" y="157">W.R.</text>
<text x="108.4" y="169.4">UP.</text>
<text x="323.9" y="168.1">DN.</text>
<text x="57.6" y="183.6">DRAWING</text>
<text x="277.9" y="183.6">G.BED</text>
<text x="318.8" y="182.5">STAIR</text>
<text x="375.1" y="184.6" transform="rotate(-90 375.1 184.6)">BALCONY</text>
<text x="57.8" y="188.4">12'-7 &quot;x12'</text>
<text x="273.1" y="188.4">12'-7 &quot;x13'-9&quot;</text>
<text x="316.7" y="187.3">14'-1 &quot;x8'</text>
<text x="340.7" y="186.5">UP.</text>
<text x="102.7" y="196.8">14'-1 &quot;x17'-4 &quot;</text>
<text x="104" y="192.1">CAR PORCH</text>
<text x="313" y="197.5">BATH</text>
<text x="309.4" y="202.3">4'-4 &quot;x6'-3&quot;</text>
<text x="341.8" y="207">VER.</text>
<text x="145.9" y="210.6">UP.</text>
<text x="335.9" y="211.7">11'-9&quot;x7'-4 &quot;</text>
<text x="45" y="221.4">6'x3'-10 &quot;</text>
<text x="47.5" y="216.7">BATH</text>
<text x="256.4" y="220.7">W.R.</text>
<text x="99.3" y="229.8">MAIN GATE 9'-6&quot;x7'</text>
<text x="141.5" y="229.7">3'-6&quot;x7'</text>
<text x="58.3" y="274.1">Working Drawing</text>
<text x="271" y="274.1">Working Drawing</text>
</g>
<g font-size="3">
<text x="159.4" y="265.2">Ajmal H.</text>
<text x="176.6" y="265.2">Ajmal H.</text>
<text x="372.2" y="265.2">Ajmal H.</text>
<text x="389.4" y="265.2">Ajmal H.</text>
</g>
<g font-size="2.9">
<text x="44" y="59.8">2'-6&quot;x7'</text>
<text x="72.2" y="56.2" transform="rotate(-90 72.2 56.2)">2'x2'=C.L.6'</text>
<text x="100.1" y="58.4" transform="rotate(-90 100.1 58.4)">3'-9&quot;x7'=C.L.1'</text>
<text x="257.1" y="59.8">2'-6&quot;x7'</text>
<text x="285.4" y="56.2" transform="rotate(-90 285.4 56.2)">2'x2'=C.L.6'</text>
<text x="313.3" y="58.4" transform="rotate(-90 313.3 58.4)">3'-9&quot;x7'=C.L.1'</text>
<text x="76" y="62.2">4'-6&quot;x7'=C.L.1'</text>
<text x="289.1" y="62.2">4'-6&quot;x7'=C.L.1'</text>
<text x="154" y="81.5" transform="rotate(-90 154 81.5)">3'x6'=C.L.2'</text>
<text x="369.8" y="82.2" transform="rotate(-90 369.8 82.2)">3'-9&quot;x7'=C.L.1'</text>
<text x="101.8" y="86.6">3'-6&quot;x7'</text>
<text x="131.3" y="84.4">BEAM AT 8'</text>
<text x="314.9" y="86.6">3'-6&quot;x7'</text>
<text x="360.8" y="86.8">2'-6&quot;x7'</text>
<text x="334.9" y="100.4" transform="rotate(-90 334.9 100.4)">3'-6&quot;x7'</text>
<text x="97.6" y="104.6" transform="rotate(-90 97.6 104.6)">3'-6&quot;x7'</text>
<text x="135.4" y="104.8">2'-6&quot;x7'</text>
<text x="310.7" y="104.6" transform="rotate(-90 310.7 104.6)">3'-6&quot;x7'</text>
<text x="99.9" y="113.1">BEAM AT 8'</text>
<text x="313" y="113.1">BEAM AT 8'</text>
<text x="154" y="119.8" transform="rotate(-90 154 119.8)">2'x2'=C.L.6'</text>
<text x="122.1" y="133" transform="rotate(-90 122.1 133)">3'x7'</text>
<text x="56.9" y="140.4" transform="rotate(-90 56.9 140.4)">6'x7'=C.L.1'</text>
<text x="270" y="140.4" transform="rotate(-90 270 140.4)">6'x7'=C.L.1'</text>
<text x="335.2" y="138.6" transform="rotate(-90 335.2 138.6)">3'x7'</text>
<text x="154" y="154" transform="rotate(-90 154 154)">2'x2'=C.L.6'</text>
<text x="375.8" y="155.2" transform="rotate(-90 375.8 155.2)">3'x4'=C.L.4'</text>
<text x="105.9" y="159">5'x8'</text>
<text x="124.9" y="156.1">4'x4'=C.L.4'</text>
<text x="313.8" y="159.2">3'-6&quot;x7'</text>
<text x="96.3" y="173.5" transform="rotate(-90 96.3 173.5)">3'-6&quot;x8'</text>
<text x="309.4" y="173.5" transform="rotate(-90 309.4 173.5)">3'-6&quot;x7'</text>
<text x="345.1" y="192">3'x6'=C.L.2'</text>
<text x="332.9" y="194.3">3'x8'</text>
<text x="74.2" y="208.4">5'x7'=C.L.1'</text>
<text x="267.8" y="214.2">4'x7'=C.L.1'</text>
<text x="308.8" y="214.2" transform="rotate(-90 308.8 214.2)">2'-6&quot;x7'</text>
<text x="325.9" y="217.7" transform="rotate(-90 325.9 217.7)">2'x2'=C.L.6'</text>
<text x="68.5" y="223.8" transform="rotate(-90 68.5 223.8)">2'-6&quot;x7'</text>
</g>
<g font-size="2.5">
<text x="144.5" y="279.6">associates</text>
<text x="357.4" y="279.6">associates</text>
</g>
<g font-size="2.3">
<text x="337.6" y="64.1">1</text>
<text x="337.5" y="66.3">2</text>
<text x="104.4" y="101">2</text>
<text x="104.5" y="98.7">1</text>
<text x="317.5" y="101">2</text>
<text x="317.6" y="98.7">1</text>
<text x="366.9" y="107.1">1</text>
<text x="366.8" y="109.4">2</text>
<text x="50.4" y="138">2</text>
<text x="50.4" y="135.7">1</text>
<text x="83.7" y="135.7">2</text>
<text x="83.7" y="133.5">1</text>
<text x="296.8" y="135.7">2</text>
<text x="296.8" y="133.5">1</text>
<text x="138.8" y="140.8">2</text>
<text x="138.9" y="138.5">1</text>
<text x="324" y="185.8">1</text>
<text x="65" y="189.2">2</text>
<text x="65.1" y="186.9">1</text>
<text x="280.4" y="189.1">2</text>
<text x="280.4" y="186.9">1</text>
<text x="324" y="188">2</text>
<text x="110" y="197.6">2</text>
<text x="110.1" y="195.4">1</text>
<text x="121.4" y="197.6">2</text>
<text x="121.4" y="195.4">1</text>
<text x="314.8" y="203">2</text>
<text x="314.9" y="200.8">1</text>
<text x="351.5" y="212.5">2</text>
<text x="351.6" y="210.3">1</text>
<text x="56.5" y="219.9">1</text>
<text x="56.4" y="222.2">2</text>
</g>
<g font-size="2.2">
<text x="104.1" y="262">PROPOSED PLAN OF HOUSE</text>
<text x="317" y="262">PROPOSED PLAN OF HOUSE</text>
<text x="100.5" y="267.4">FOR MUHAMMAD KHALID MAQBOOL</text>
<text x="313.3" y="267.4">FOR MUHAMMAD KHALID MAQBOOL</text>
<text x="101.5" y="272.8">AT PLOT SAITH COLONEY ST No. 8</text>
<text x="314.4" y="272.8">AT PLOT SAITH COLONEY ST No. 8</text>
<text x="116.1" y="278">OKARA</text>
<text x="328.9" y="278">OKARA</text>
</g>
<g font-size="1.9">
<text x="161.4" y="30.6">2'</text>
<text x="170.7" y="63.2" transform="rotate(-90 170.7 63.2)">11'-9&quot;</text>
<text x="371.8" y="88.2">1'-9&quot;x2'=</text>
<text x="373" y="90.5">C.L.6'</text>
<text x="52" y="113.8" transform="rotate(-90 52 113.8)">2'</text>
<text x="170.7" y="108.9" transform="rotate(-90 170.7 108.9)">10'-6&quot;</text>
<text x="265.1" y="113.8" transform="rotate(-90 265.1 113.8)">2'</text>
<text x="45.9" y="116.7">3'</text>
<text x="57.3" y="117.8" transform="rotate(-90 57.3 117.8)">2'-8&quot;</text>
<text x="259" y="116.7">3'</text>
<text x="270.4" y="117.8" transform="rotate(-90 270.4 117.8)">2'-8&quot;</text>
<text x="170.6" y="130.4" transform="rotate(-90 170.6 130.4)">9&quot;</text>
<text x="170.6" y="135" transform="rotate(-90 170.6 135)">9&quot;</text>
<text x="170.6" y="139.6" transform="rotate(-90 170.6 139.6)">9&quot;</text>
<text x="57.3" y="153.2" transform="rotate(-90 57.3 153.2)">2'-8&quot;</text>
<text x="75.6" y="155">8'</text>
<text x="169.7" y="150.1" transform="rotate(-90 169.7 150.1)">1</text>
<text x="170.6" y="153.2" transform="rotate(-90 170.6 153.2)">4'-4 &quot;</text>
<text x="171.5" y="150.1" transform="rotate(-90 171.5 150.1)">2</text>
<text x="270.4" y="153.2" transform="rotate(-90 270.4 153.2)">2'-8&quot;</text>
<text x="48.1" y="161.5">1</text>
<text x="52.2" y="156.4" transform="rotate(-90 52.2 156.4)">2'</text>
<text x="44.9" y="162.4">2'-7 &quot;</text>
<text x="48" y="163.4">2</text>
<text x="121.5" y="176.1">Stair Detail</text>
<text x="121.5" y="178.4">Celling Hight 12'</text>
<text x="170.6" y="176.9" transform="rotate(-90 170.6 176.9)">8'</text>
<text x="121.4" y="183">Riser =8&quot;</text>
<text x="121.4" y="185.3">No.of Steps =20</text>
<text x="121.5" y="180.7">Tread = 10&quot;</text>
<text x="121.6" y="187.6">Width 3'-6&quot;</text>
<text x="133" y="194.3" transform="rotate(-90 133 194.3)">1</text>
<text x="134.8" y="194.3" transform="rotate(-90 134.8 194.3)">2</text>
<text x="384.8" y="197.7" transform="rotate(-90 384.8 197.7)">1'-6&quot;</text>
<text x="133.8" y="198.5" transform="rotate(-90 133.8 198.5)">17'-4 &quot;</text>
<text x="54.9" y="208.4">7'-3&quot;</text>
<text x="68" y="214.5">10 &quot;</text>
<text x="70" y="215.4">2</text>
<text x="70.1" y="213.6">1</text>
<text x="81.3" y="214.5">5'</text>
<text x="92.1" y="214.5">1'-1 &quot;</text>
<text x="95.2" y="215.4">2</text>
<text x="95.2" y="213.6">1</text>
<text x="170.6" y="210.5" transform="rotate(-90 170.6 210.5)">7'-9&quot;</text>
<text x="152.5" y="217.3" transform="rotate(-90 152.5 217.3)">1</text>
<text x="153.4" y="220.5" transform="rotate(-90 153.4 220.5)">6'-4 &quot;</text>
<text x="154.3" y="217.4" transform="rotate(-90 154.3 217.4)">2</text>
<text x="135.7" y="224.8">1'-1 &quot;</text>
<text x="138.8" y="225.7">2</text>
<text x="138.9" y="223.9">1</text>
<text x="256" y="227.5">3'-1 &quot;</text>
<text x="259.1" y="226.6">1</text>
<text x="290.5" y="225.4" transform="rotate(-90 290.5 225.4)">9&quot;</text>
<text x="313.5" y="227">4'-4 &quot;</text>
<text x="316.6" y="227.9">2</text>
<text x="316.6" y="226.1">1</text>
<text x="328.3" y="227">1'-4 &quot;</text>
<text x="331.4" y="227.9">2</text>
<text x="331.5" y="226.1">1</text>
<text x="376.9" y="228">9&quot;</text>
<text x="384.8" y="223.4" transform="rotate(-90 384.8 223.4)">1'-6&quot;</text>
<text x="170.6" y="231" transform="rotate(-90 170.6 231)">2'-3&quot;</text>
<text x="259.1" y="228.4">2</text>
<text x="288.1" y="229.9">4 &quot;</text>
<text x="289.1" y="230.9">2</text>
<text x="289.2" y="229.1">1</text>
<text x="56.2" y="235.2">9'-7 &quot;</text>
<text x="59.3" y="236.1">2</text>
<text x="59.3" y="234.3">1</text>
<text x="80.6" y="235.2">9&quot;</text>
<text x="85.2" y="235.2">9&quot;</text>
<text x="89.9" y="235.2">9&quot;</text>
<text x="125.5" y="236">17'-7 &quot;</text>
<text x="129.6" y="237">2</text>
<text x="129.7" y="235.1">1</text>
<text x="158.9" y="260.7">ARCHITECTS</text>
<text x="371.7" y="260.7">ARCHITECTS</text>
<text x="159.5" y="267.1">0306-7302037</text>
<text x="175.6" y="267.1">0317-1809918</text>
<text x="372.3" y="267.1">0306-7302037</text>
<text x="388.5" y="267.1">0317-1809918</text>
<text x="158.8" y="270.8">DATE</text>
<text x="165" y="273.3">200325</text>
<text x="174" y="270.8">JOB NO.</text>
<text x="180.5" y="273.3">A250707</text>
<text x="371.6" y="270.8">DATE</text>
<text x="377.9" y="273.3">200325</text>
<text x="386.8" y="270.8">JOB NO.</text>
<text x="393.3" y="273.3">A250707</text>
</g>
<g font-size="1.8">
<text x="176.1" y="260.6">DESIGNS.BY</text>
<text x="389" y="260.6">DESIGNS.BY</text>
</g>
<g font-size="1.5">
<text x="161.2" y="278.6">Mob.0306-7302037 , 0317-1809918</text>
<text x="166.7" y="276.8">NUST H12 , Islamabad</text>
<text x="374.1" y="278.6">Mob.0306-7302037 , 0317-1809918</text>
<text x="379.6" y="276.8">NUST H12 , Islamabad</text>
</g>
</svg>
